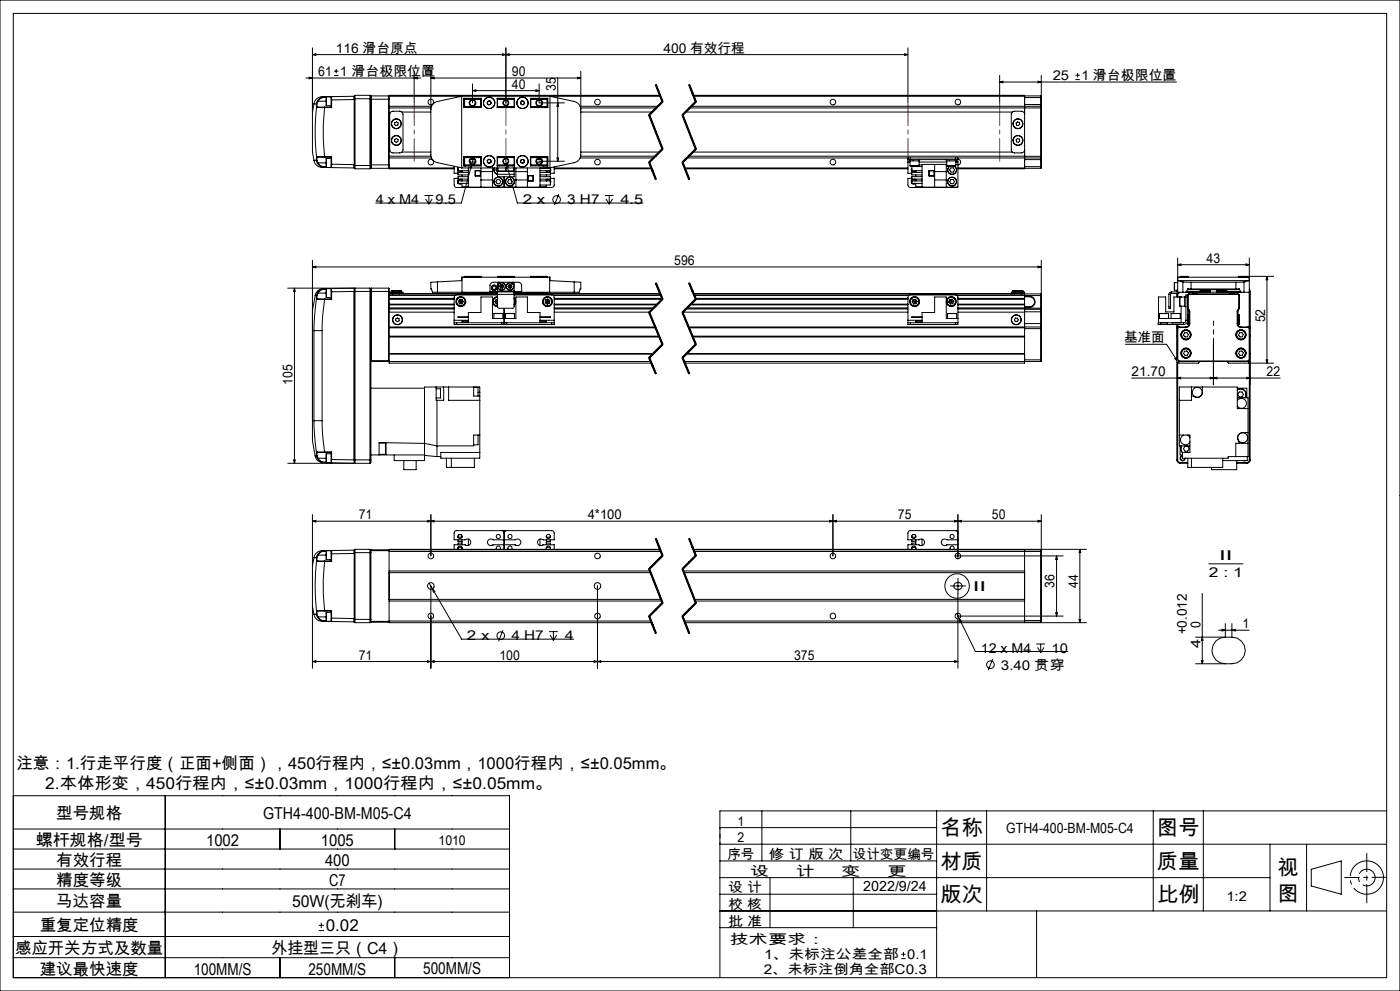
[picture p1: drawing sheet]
<svg xmlns="http://www.w3.org/2000/svg" width="420mm" height="297mm" viewBox="0 0 420 297" stroke-linecap="round" stroke-linejoin="round" font-family="sans-serif">
<g fill="none" stroke="#000" stroke-width=".3">
<path d="M0 0h420v297h-420zM4 4h412v289h-412zM93.7 16.4l1.1-.3v.5zM93.7 14.4v19.2M150.7 16.1l1.1 .3-1.1 .2zM151.8 16.4l1-.3v.5zM151.8 14.4v16.4M271.4 16.1l1 .3-1 .2zM272.4 14.4v16.4M272.4 16.4h-178.7M91.8 23.4h34.5M92.7 23.1l1 .3-1 .2z"/>
<path d="M93.7 33.6v12l.5 2.5M94.2 31.1h.1M94.2 31.1l.7 .1M94.2 31.1l-.5 2.5M94.9 31.2l.1 .8M95 32a67.5 67.5 0 0 0 0 15.1M95 32l.2 .2M95.1 31.1v.8M95.1 31.1l-.2 .1M95.1 31.9l.3 .2M95.1 31.9l-.1 .1M95.2 30.3l-.3 .9"/>
<path d="M95.2 30.3h.2M95.2 32.2h2.2M95.4 30.3l-.3 .8M95.4 30.3h2.5M95.4 32.1h2M95.4 32.1l-.2 .1M97.4 29h-.4a2.61 2.61 0 0 0-2.8 2.1M97.4 29a2.54 2.54 0 0 0-2.2 1.3M97.4 29v.1M97.4 29.1l-.9 .2-1.1 1M97.4 29.1h.5M97.4 32.2a64.1 64.1 0 0 0 0 14.8"/>
<path d="M97.4 32.1v.1M97.4 32.2h2.1M97.4 32.1h1.9M97.9 31.6h.1M97.9 29h.1M97.9 29v2.6M97.9 29l1.4 .1M97.9 31.7h1.4M99.3 29.1l.2-.1v.9M99.3 29.9h.2M99.3 32.1l.2 .1M99.3 29.1v3"/>
<path d="M99.5 29.9v2.3M100.2 22.6h1.3M100.2 21.3h1.3M100.9 20.7v1.3M106.3 28.9v.9M106.3 28.9v.7h5M106.3 29.8v19.6M106.3 29.8l-6.8 .1M106.3 28.9l-8.9 .1M106.5 28.6v22M106.5 28.6h4.5M106.5 28.6l-.2 .3"/>
<path d="M111 28.6v22M111 28.6l.3 .3M111.3 28.9v.8M111.3 29.7v19.7M111.3 29.7h5.4M111.4 28.7v21.7M111.4 28.7h5.2M111.4 28.7l-.1 .2M116.6 28.7v21.7M116.6 28.7l.1 .2M116.7 28.9v.8M116.7 28.9h.1"/>
<path d="M116.7 29.7v19.7M116.7 32.3h12.6M116.7 31.9h12.8M116.7 28.9h81.4M117 34l-.3 .6M117.2 33.6l.7-.3h2a.96 .96 0 0 1 1 1v10.5a.96 .96 0 0 1-1 1h-2a.96 .96 0 0 1-1-1v-10.7zM118.5 36.7l.5-.2 .5 .4-.2 .6-.5 .2-.4-.4zM120.5 33.6h8.8M124.2 23.4l1-.3v.5zM124.2 21.4v9.4M129.3 23.4l.9-.3v.5zM129.3 21.4v24.9l.1 1 .6 .8 .8 .5 7.7 1.7"/>
<path d="M129.3 23.4h44.9M129.3 32.9l.3-1.4 1.2-1 7.7-1.6v21.4M139.1 31.9h.1M139.1 29.5h5.3v2.7h-5.3zM139.2 29.7v2.5M139.2 29.7h5.1M139.4 29.6v2.5M139.4 32.1h5M139.4 29.6h5M139.4 29.6l-.2 .1M139.5 32.1v.1M141.7 27.2l1-.3v.5z"/>
<path d="M141.7 25.1v5.7M141.7 27.2h20M144.3 29.6v2.5M144.3 31.9h-5.1l.2 .2M146.2 30.9l.3 .5M146.4 30.4l-.2 .5M147 30.3l-.6 .1M147 30.3l.3 .5M147.1 31.3l-.6 .1M147.3 30.8l-.2 .5M149.2 29.5h5.1v2.7h-5.1zM149.2 32.1h5.1"/>
<path d="M149.2 29.6h5.1M149.3 29.6v2.5M149.3 29.7h4.9M149.3 31.9h4.9M154.2 29.6v2.5M156.2 30.8l.2 .5M156.4 31.3l.6 .1M156.5 30.3l.6 .1M156.5 30.3l-.3 .5M157.1 30.4l.2 .5M157.3 30.9l-.3 .5M159.1 29.5h5.3v2.7h-5.3z"/>
<path d="M159.1 29.6h5M159.2 29.6v2.5M159.2 31.9h5.1l-.2 .2h-5M159.2 29.7h5.1M160.8 26.9l.9 .3-.9 .2zM161.7 25.1v5.7h7.6M164.1 29.6v2.6M164.1 29.6l.2 .1M164.3 29.7v2.5M164.3 31.9h.1M167.3 30.8l.3 1.1h-.5zM167.3 23.3v25"/>
<path d="M173.2 23.1l1 .3-1 .2zM174 31.9h23.4M174.2 32.3h22.7M174.2 21.4v24.9l-.1 1-.6 .8-.8 .5-7.7 1.7M174.2 32.9l-.4-1.4-1.1-1-7.7-1.6v21.4M174.2 33.6h21.5M194.6 34.5l4 10.2M194.9 34.4l4 10.2M196.6 25.5l2 5M196.8 25.4l2 5.1-4 4 4 10.2-4 4 2 5M196.9 25.3l1 2.6M197.9 27.9l1 2.5z"/>
<path d="M198 28.6h-81.3v.3M198.6 30.4l-4 4M198.9 30.6l-4 4M204.6 34.5l4 10.2M204.9 34.4l4 10.2M205.6 33.6h98.1M206.6 25.5l2 5M206.8 25.4l2 5.1-4 4 4 10.2-4 4 2 5M206.9 25.3l2 5.1M207.4 31.9h104.8M208 28.6h99.4v.3M208.1 28.9h99.3"/>
<path d="M208.6 30.4l-4 4M208.9 30.6l-4 4M299.9 24.6l1-.3v.5zM299.9 22.6v8.2M299.9 24.6h53.1M305.2 36.5l.6 .2 .1 .5-.4 .4-.5-.1-.2-.6zM307.4 34.3a.96 .96 0 0 0-1-1h-2a.96 .96 0 0 0-1 1v10.5a.96 .96 0 0 0 1 1h2a.96 .96 0 0 0 1-1M307.4 31.3v15.5M307.4 31.3h5v.7M307.4 28.9v2.4M307.4 28.7h4.8M311.4 24.3l1 .3-1 .2z"/>
<path d="M312.2 31.9v15.4M312.2 28.7v3.2M312.2 28.7l.2 .5h-5M312.2 31.9l.2 .1M312.4 22.6v24.2M312.4 32v.3h-105.5M322.6 23.8h1.3M322.6 22.5h1.3M323.3 21.9v1.3M94.2 48.1a2.86 2.86 0 0 0 3.2 2.1M94.2 48.1h.1M94.9 48h.2"/>
<path d="M94.9 48l.3 .9M94.9 48l-.7 .1M95 47.1l.1 .2M95 47.1l-.1 .9M95.1 48l.3 .8M95.1 47.3v.7M95.2 48.9a2.56 2.56 0 0 0 2.2 1.3M95.2 47h2.2M95.2 47l-.2 .1M95.2 47l.2 .1M95.4 48.8l-.2 .1M95.4 48.8l.5 .7 1.5 .5"/>
<path d="M95.4 48.8h2.5M95.4 47.1h2M95.4 47.1l-.3 .2M97.4 50v.2M97.4 50.2l8.9 .1M97.4 50l.5 .1M97.4 47v.1M97.4 47h2.1M97.4 47.1h1.9M97.9 47.5v2.7M97.9 47.5h1.4M99.3 49.2h.2"/>
<path d="M99.3 47.1v2.9M99.3 50v.2h-1.4M99.5 49.2v1l-.2-.1M99.5 47l-.2 .1M99.5 47v2.2M99.5 49.2l6.8 .2M106.3 49.4v.9M106.3 50.3l.2 .3M106.5 50.6h4.5M111.3 49.6h-5v.7M111.3 49.4v.9M111.3 49.4h5.4"/>
<path d="M111.3 50.3l-.3 .3M111.3 50.3l.1 .1M111.4 50.4h5.2M116.7 44.6l.3 .6M116.7 50.3v.3h19.5M116.7 49.4v.9M116.7 50.3h.1M116.7 47.3h12.8M116.7 46.8h12.6M116.7 50.3h19.5M116.7 50.3l-.1 .1M118.5 41.7l.5-.2 .5 .4-.2 .5-.5 .2-.4-.3z"/>
<path d="M120.5 45.6h8.8M127.4 58.6h2.6M127.7 59.6l1 1.6M128.7 58.6v2.6M129.6 59.6l-.9 1.6M136.2 49.8v2.1h1.2M137.4 50.5l-.1 .7 .5 .5M137.4 53.4h-1.2l.1 2.3 .7 .5 13.9-.1M137.4 51.1a.61 .61 0 0 0 .6 .5 .61 .61 0 0 0 .6-.5v.6M137.4 50.1v1M137.4 54.2v.8h3.1M137.4 51.1h3.1"/>
<path d="M137.4 54.2h3.1M137.4 50.8v.3M137.4 54.3v.3M137.4 55l.6 .2 .5-.2M137.7 55h.6M137.8 53.7l-.5 .4 .1 .8M138.2 53.7l.4 .3M138.5 50.3h26.4M138.6 51.4l-.4 .3M138.6 53.7v.5a.63 .63 0 0 0-.6-.4 .63 .63 0 0 0-.6 .4M138.6 52.4v.5M138.6 55v.9h1.9"/>
<path d="M139.1 48.2h.1M139.1 49.7h.5M139.1 47.3h.1M139.1 47.8h.1M139.1 47h5.3v2.7h-5.3zM139.2 47v2.4M139.2 49.4h5.1M139.2 49.4l.2 .2M139.4 47.1v2.5M139.4 47.1h5M139.4 49.6h5M139.4 47.1l-.2 .1h5.1"/>
<path d="M139.5 47v.1M139.6 49.7h.1M139.6 49.6v.1M140.5 49.6v.1M140.5 50.3v5.8h21.5v-5.8M140.5 51.7h-3.1v.7h3.1M140.5 52.9h-3.1v.8h3.1M141 48.6h1.5M141.1 47.8h1.3M141.5 49.3v1l-.5-.1zM141.5 49.3l-3.1 11.6h-25.7M142 47.4l-.5 1.9"/>
<path d="M142.6 51.1h1.5v1.6h-1.5zM144.1 51.2v1.5M144.3 47.1v2.5M144.3 49.6v.1M144.3 50.3v5.8M144.3 51.4h3.4M144.3 53.9h3.4M146.2 48.2l.1 .5M146.3 48.7l.6 .2M146.6 47.8l.6 .2M146.6 47.8l-.4 .4M147.2 48l.1 .5"/>
<path d="M147.3 48.5l-.4 .4M147.7 50.3v5.8M148.2 50.9a1.37 1.37 0 0 0 1.1 1.4M148.2 50.9a1.3 1.3 0 0 0 1.1 1.3M148.3 50.3l-.1 .6M149.1 50.3l-.3 .6 .5 .7M149.2 47h5.1v2.7h-5.1zM149.2 53.8h.7l.3 .6-.3 .7h-.7l-.4-.7zM149.2 47.1h5.1M149.2 49.6h5.1M149.3 52.2v.8h4.9v-.8M149.3 47.1v2.6"/>
<path d="M149.3 50.3v1.9M149.3 49.4h4.9M149.3 52.2h4.9M149.3 47.2h4.9M149.4 51.3h.1M149.4 51.3h2.3M149.4 50.3v1M149.8 49.6v.1M151.2 53v3.1M151.5 47.5l.5 1.7M151.7 51.3h-2.3M151.7 50.3v1"/>
<path d="M151.8 51.3h2.4M151.8 50.3v1M152 49.2l.5 .9-.5 .1zM152 49.2l3.2 11.7h37.7M152.6 53.8h.8l.3 .6-.3 .7h-.8l-.3-.7zM153.7 49.6v.1M154.2 50.3v1.9M154.2 50.4v1M154.2 50.6v.7M154.2 47.1v2.6M154.8 50.3v5.8M154.8 51.4h3.4"/>
<path d="M154.8 53.9h3.4M156.2 48.6l.5 .3M156.2 48v.6M156.7 47.8l.5 .2M156.7 47.8l-.5 .2M157.2 48.6l-.5 .3M157.2 48v.6M158.2 50.3v5.8M158.4 52.6h1.5v1.7h-1.5zM158.4 52.7h1.5v1.5h-1.5zM159.1 47h5.3v2.7h-5.3zM159.1 47.1l5.2 .1h-5.1"/>
<path d="M159.1 49.6h5M159.2 47.1v2.5M159.2 49.4h5.1M161 48.6h1.5M161.1 47.8h1.3M161.7 48.3h7.6M162 49.6v.1M162 51.7h3.1v.7h-3.1M162 52.9h3.1v.8h-3.1M162 51.1h3.1M162 54.2h3.1M162 50.4h3.1"/>
<path d="M162.9 49.7h.1M162.9 49.7h1.5M162.9 49.6v.1M163.9 51.4l.4 .3M163.9 53.7v.5a.66 .66 0 0 1 .6-.4 .66 .66 0 0 1 .6 .4M163.9 50.3v.1M163.9 52.4v.5M163.9 55.5v.4h-1.9M164 50.3l-.1 .1M164.1 47v2.6M164.3 47v2.4M164.3 47.3h.1"/>
<path d="M164.3 47.8h.1M164.3 48.2h.1M164.3 49.4l-.2 .2M164.3 53.7l-.4 .3M164.3 50.3l-.1 .1M164.7 53.7l.5 .4-.1 .8M164.7 50.3l.1 .1M165 50.3l.1 .1M165 50.3h-.1M165.1 50.5l.1 .7-.5 .5M165.1 53.4h1.2l-.1 2.3-.7 .5-13.9-.1M165.1 54.3v.3"/>
<path d="M165.1 51.1a.64 .64 0 0 1-.6 .5 .64 .64 0 0 1-.6-.5v.6M165.1 50.8v.3M165.1 50.4v.7M165.1 54.2v1.3h-3.1M166.3 50.1v1.8h-1.2M166.3 50.6h29.2M166.3 50.3h29.1M167.1 47.3h.5l-.3 1zM167.6 58.2l-1.3 3.3M174 47.3h22.1M174.2 46.8h22.4M174.2 45.6h23.6"/>
<path d="M181.5 58.6h2.6M181.8 59.6l1 1.6M182.8 58.6v2.6M183.8 59.6l-1 1.6M194.6 48.7l2 5.1M194.9 48.6l2 5.1M198.6 44.5l-4 4M198.9 44.8l-4 4M204.6 48.7l2 5.1M204.9 48.6l2 5.1M205.4 50.3h67M205.5 50.6h66.9"/>
<path d="M206.1 47.3h67M206.6 46.8h100.8v.5M207.8 45.6h95.9M208.6 44.5l-4 4M208.9 44.8l-4 4M272.4 47.8h.7M272.4 47.8v.8M272.4 47.3v.5M272.4 48.6v3.3h1.1M272.4 48.6h.6M272.9 47.8v.4h3v-.4M273 49.7h1.9"/>
<path d="M273 48.2v1.5M273.1 47.3v.5M273.1 47.3h13.5M273.1 47.8h13.5M273.5 50.5l-.1 .7 .5 .5M273.5 53.4h-1.1v2.2l.2 .4 .5 .2 13.9-.1M273.5 51.1a.61 .61 0 0 0 .6 .5 .61 .61 0 0 0 .6-.5v.6M273.5 54.2v.8h3.1M273.5 51.1h3.1M273.5 54.2h3.1M273.5 50.8v.3M273.5 54.3v.3"/>
<path d="M273.6 55l.5 .2 .6-.2M273.8 55h.7M273.9 53.7l-.5 .4 .1 .8M274.3 53.7l.4 .3M274.7 51.4l-.4 .3M274.7 53.7v.5a.63 .63 0 0 0-.6-.4 .63 .63 0 0 0-.6 .4M274.7 49.7v.2M274.7 52.4v.5M274.7 55v.9h1.9M274.9 49.7h.8M275.7 49.7h.1M275.7 48.2v1.5"/>
<path d="M275.7 49.4h.9M275.7 48.6h8.3M276.6 49.9h-3.1v1.2M276.6 51.7h-3.1v.7h3.1M276.6 52.9h-3.1v.8h3.1M278.7 51.1h1.6v1.6h-1.6zM280.4 49.3v6.8M280.4 51.4h3.5M280.4 53.9h3.5M283.9 47.8v.4h3v-.4M283.9 49.3v6.8M284 49.7h1.9"/>
<path d="M284 48.2v1.5M285 49.7a1.35 1.35 0 0 0-.4 2.1 1.35 1.35 0 0 0 2.1 0 1.35 1.35 0 0 0-.5-2.1M285.1 49.7a1.31 1.31 0 0 0-.5 2 1.31 1.31 0 0 0 2.1 0 1.31 1.31 0 0 0-.6-2M285.3 50.3h.7l.3 .6-.3 .7h-.7l-.4-.7zM285.3 53.8h.7l.3 .6-.3 .7h-.7l-.4-.7zM285.9 49.7h.8M286.6 47.8h.8M286.6 47.3h25.6M286.6 47.3v.5M286.7 49.7h-.8M286.7 48.2v1.5M286.7 49.3h.7"/>
<path d="M286.7 48.6h.7M287.4 47.7a.85 .85 0 0 1 .8 .9 .85 .85 0 0 1-.8 .8M287.4 47.8v.8M287.4 47.3v.5M287.4 48.6v7.5h-10.8v-6.8h7.4M287.4 50.3h20M305.2 41.5l.6 .2 .1 .6-.4 .3-.5-.1-.2-.6zM307.4 50.3v.3h-20M307.4 46.8v.5M307.4 47.3v.5M307.4 47.8v2.5M307.4 49.9h5"/>
<path d="M307.4 47.8h5M307.4 46.8h5M307.4 50.4h4.8M312.2 47.3v3.1M312.4 46.8v.4M312.4 47.2v.6M312.4 49.9l-.2 .5M312.4 47.8v2.1M312.4 47.2l-.2 .1M93.7 78v48.1M311.4 79.8l1 .2-1 .3zM312.4 78v14.4"/>
<path d="M353.3 79.3l1-.2v.5zM353.3 77.3v11.7M353.3 79.3h21.5M373.8 79.1l1 .2-1 .3zM374.8 77.3v20.7M88.3 86.4l.3 .9h-.5zM88.3 86.4v52.4M93.7 80l1.1-.2v.5zM93.7 80h218.7M94.2 99.1h2.4M94.2 99.1v27M94.5 88.6l-.8 4.5v6h.5"/>
<path d="M94.5 88.6h.5M94.9 89.5l-.7 9.6M94.9 89.5l.3 .2M95 88.6l-.1 .9M95.1 89.4l-.2 .1M95.1 89.4l.3 .2M95.1 88.6v.8M95.1 88.6h-.1M95.2 89.7h2.2M95.2 87.8l-.2 .8M95.2 87.8h.2M95.4 89.6h2"/>
<path d="M95.4 89.6l-.2 .1M95.4 87.8l-.3 .8M95.4 87.8h2.5M96.6 99.1v27M97.4 89.7l-.6 5.3-.2 4.1M97.4 89.6v.1M97.4 89.6h1.9M97.4 89.7h2.1M97.4 86.5a2.63 2.63 0 0 0-2.9 2.1M97.4 86.5l8.9-.1v.9M97.4 86.5l-1.3 .4-.9 .9M97.4 86.5v.1"/>
<path d="M97.4 86.6l-.8 .2-1.2 1M97.4 86.6h.5M97.9 89.1h.1M97.9 86.5v2.6M97.9 86.5l1.4 .1M97.9 86.5v2.7M97.9 89.2h1.4M99.3 86.6l.2-.1v1M99.3 86.6v3M99.3 87.5h.2M99.3 89.6l.2 .1M99.5 87.5v2.2"/>
<path d="M106.3 86.6l.2-.2v52.4l-.2-.2M106.3 87.3l-6.8 .2M106.3 87.3v50.5M106.3 87.3h10.4M111 86.4v52.4M111 86.4h-24.7M111 86.4l.3 .2M111.4 86.4l-.1 51.4M111.4 86.4v21.7M111.4 86.4h5.2M116.6 86.4v21.7M116.6 86.4l.1 .9"/>
<path d="M116.7 98v.2M116.7 98.2v10.6h78.7M116.7 98.2h79.9M116.7 98h79.8M116.7 91.4h19.5M116.7 91.3h19.5M116.7 89.4h19.5M116.7 89.5h19.5M116.7 89.6h19.5M116.7 91.2h19.5M116.7 88.6h19.8M116.7 92.6h19.5"/>
<path d="M116.7 92.3h19.5M116.7 93.6h19.5M116.7 87.3v10.7M117.4 87.2h3M117.4 87.5l.1 .1M117.4 87.5h3M117.4 87.2v.3M117.8 88v.1M117.9 87.6v.4h-1.2l32.6 .1M117.9 87.6h-1v.4M117.9 87.6h2M118.7 95.6l.5-.3 .5 .2 .1 .6-.5 .3-.6-.3z"/>
<path d="M119.9 87.6v.4h.6M119.9 87.6h1v.4M120.4 87.5h.1M120.4 87.5l-.1 .1M120.4 87.2v.3M131.2 84.5l-1.9 .1v2h.2a.91 .91 0 0 0 .3 .9 .91 .91 0 0 0 1 .1h.4M131.2 84.5l7.3-.4v-1h26.5v1l7.3 .4M131.2 87.6h18.1M131.2 84.5v3.1M136.2 96.7v.6h.8M136.2 96.7h.8M136.2 96v.7"/>
<path d="M136.2 96h4.3M137 96.7h13.5M137 97.3h13.5M137 96.7v.6M137.5 90.4h1.5M137.5 90.4l.4 .6M137.9 89.7h.7M137.9 91h.7M137.9 89.7l-.4 .7M137.9 89.7l.4 .7M138.3 90.4l-.4 .6M138.3 90.4l.3 .6"/>
<path d="M138.6 83.1v4.5M138.6 89.7l.4 .7M138.6 89.7l-.3 .7M139 90.4l-.4 .6M139.2 83h5.1M139.2 83v.1M139.2 87.6v.4M139.2 87.7h10.1M139.4 82.8h4.9v.3M139.4 82.8v.3M139.4 87.6v.4M139.4 82.8l-.2 .2"/>
<path d="M140.5 96.7v-3h3.8v-4.7h3.4v6.5h7.1v-6.5h3.4v4.7h3.8v3M140.5 96.1h-1.9v.3h1.9M140.5 95h-3.1l3.1 .1M147 87.6v-2a.96 .96 0 0 1 1-1h7.5a.96 .96 0 0 1 1 1v2M147 87.5h9.5M148.2 93.9h.1M148.2 94v1.5M148.2 93.9h2.6M148.5 90.4l.4 .6M148.5 90.4h.8M148.9 89.7h.4M148.9 89.7l-.4 .7"/>
<path d="M148.9 91h.4M148.9 89.7l.4 .7M149.3 87.2v1M149.3 88.9a1.5 1.5 0 0 0-1.5 1.5 1.5 1.5 0 0 0 1.5 1.5M149.3 89a1.36 1.36 0 0 0-1.4 1.4 1.36 1.36 0 0 0 1.4 1.4M149.3 88.4h-12.6l-.5 .7v6.9M149.3 89.1a1.29 1.29 0 0 0-1.4 1.3 1.29 1.29 0 0 0 1.4 1.3M149.3 83.1v-.3h4.9v.3M149.3 87.2h4.9M149.3 88.2h4.9M149.3 88.2v3.7M149.3 90.4l-.4 .6"/>
<path d="M149.3 83h4.9M149.8 84.6l-.5 .4v2.2M149.9 85.8l.2 .5M149.9 85.8h.6M150.1 86.3l.6 .1M150.3 85.3l-.4 .5M150.3 85.3l.6 .1M150.3 85.3l.2 .5M150.5 97.3h.7M150.5 96.7h1.5M150.5 85.8l.2 .6M150.5 85.8l.6 .1"/>
<path d="M150.5 85.8l-.4 .5M150.5 96.7v.6M150.8 94h.1M150.8 94v1.5M150.9 85.4l.2 .5M150.9 85.4l-.4 .4M151.1 85.9l-.4 .5M151.2 97.3h.8M151.2 92.4v4.9M151.7 94h2.6M151.7 94v1.5M152 96.7h13.5"/>
<path d="M152 97.3h13.5M152 96.7v.6M152.4 85.8l.2 .5M152.4 85.8h.6M152.6 86.3l.6 .1M152.8 85.3l-.4 .5M152.8 85.3l.6 .1M152.8 85.3l.2 .5M153 85.8l.2 .6M153 85.8l.6 .1M153 85.8l-.4 .5M153.4 85.4l.2 .5"/>
<path d="M153.4 85.4l-.4 .4M153.6 85.9l-.4 .5M153.7 84.6l.5 .4v2.2M154.2 87.2v1M154.2 88.2v3.8l-.2 .4h-4.4l-.3-.5M154.2 89.3a1.49 1.49 0 0 1 0 2.2M154.2 89.5a1.3 1.3 0 0 1 0 1.8M154.2 88.4l11.7 .1 .4 .6v6.9M154.2 89.6a1.21 1.21 0 0 1 0 1.6M154.2 88l43.9 .1M154.2 87.6h18.1M154.2 87.7h10.1"/>
<path d="M154.3 94v1.5M159.2 83h5.1M162 96.1h1.9v.3h-1.9M162 95h3.1l-3.1 .1M162 96h4.3M163.6 90.7l.6 .5M163.6 90v.7M163.6 90l.7 .4M164.1 82.8h-4.9v.3M164.1 82.8v.3M164.1 87.6v.4M164.1 82.8l.2 .2"/>
<path d="M164.3 90.4l.6 .4M164.3 90.4l-.7 .3M164.3 90.4l-.1 .8M164.3 83v.1M164.3 87.6v.4M164.3 89.6l-.7 .4M164.3 89.6l.6 .5M164.3 89.6v.8M164.9 90.8l-.7 .4M164.9 83.1v4.5M164.9 90.1v.7M164.9 90.1l-.6 .3"/>
<path d="M165.5 96.7h.8M165.5 96.7v.6M166 88.6h32.3M166.3 96.7v.6h-.8M166.3 96v.7M166.3 91.4h30.7M166.3 91.3h30.8M166.3 89.4h32.3M166.3 89.5h32.4M166.3 89.6h32.4M166.3 91.2h30.9M166.3 92.6h29.5"/>
<path d="M166.3 92.3h29.8M166.3 93.6h28.5M172.3 84.5l1.9 .1v2h-.2a.91 .91 0 0 1-.3 .9 .91 .91 0 0 1-1 .1h-.4M172.3 84.5v3.1M194.6 93.7l4 9.6M194.9 93.6l4 9.5M196.6 84.9l2 4.8M196.8 84.8l2 4.8M196.9 84.8l1 2.4M197.9 87.2l1 2.4zM198.6 89.5l-4 4M198.8 89.6l-4 4 4 9.6-4 4 2 4.8"/>
<path d="M198.9 89.8l-4 4M204.6 93.7l4 9.6M204.8 93.6h67.6M204.9 93.6l4 9.5M205.8 92.6h66.6M206.1 92.3h66.3M206.6 98h105.6M206.6 84.9l2 4.8M206.7 98.2h100.7M206.8 84.8l2 4.8M206.9 84.8l2 4.8M207 91.4h65.4"/>
<path d="M207.1 91.3h65.3M207.3 91.2h65.1M208.1 88l104.1 .1M208.3 88.6h64.3M208.6 89.5l-4 4M208.6 89.4h63.8M208.7 89.5h63.7M208.7 89.6h63.7M208.8 89.6l-4 4 4 9.6-4 4 2 4.8M208.9 89.8l-4 4M272.4 96v-7l.3-.5 14.1-.1 .6 .6v8.3h-.8M272.4 96.7v.6h.7"/>
<path d="M272.4 96.7h.7M272.4 96v.7M272.4 96h4.2M273.1 96.7h13.5M273.1 96.7v.6M273.1 97.3h13.5M273.6 90.5l.5 .6M273.9 89.8l-.3 .7M273.9 89.8l.5 .6M274.4 90.4l-.3 .7M274.4 90.4l.4 .6M274.4 90.4l-.8 .1"/>
<path d="M274.7 89.7l.4 .6M274.7 89.7l-.8 .1M274.7 89.7l-.3 .7M274.8 91l-.7 .1M275.1 90.3l-.3 .7M275.1 90.3l-.7 .1M276.6 96.1h-1.9v.3h1.9M276.6 95h-3.1l3.1 .1M284.3 94h2.7M284.3 94v1.5M284.6 90.5l.5 .6M284.9 89.8l-.3 .7"/>
<path d="M284.9 89.8l.5 .6M285.4 90.4l.4 .6M285.4 90.4l-.3 .7M285.4 90.4l-.8 .1M285.7 89.7l.4 .6M285.7 89.7l-.8 .1M285.7 89.7l-.3 .7M285.8 91l-.7 .1M286.1 90.3l-.3 .7M286.1 90.3l-.7 .1M286.6 96.7h.8M286.6 96.7v.6"/>
<path d="M286.9 93.9l-2.6 .1M287 94h.1M287 94v1.5M287.4 91.4h20M287.4 91.3h20M287.4 89.4h20M287.4 89.5h20M287.4 89.6h20M287.4 91.2h20M287.4 95.5h-3.5v-6.5h-3.5v4.7h-3.8v3M287.4 92.6h20M287.4 92.3h20"/>
<path d="M287.4 93.6h20M303.9 87.5l.1 .1M303.9 87.2h3M303.9 87.5h3M303.9 87.2v.3M303.9 87.2h.1M304.4 87.6h-1v.4M304.4 87.6v.4h-.7M304.4 87.6h2M304.6 95.3l.6 .1 .3 .5-.4 .5-.5-.1-.3-.5zM306.4 87.6h1v.5M306.4 87.6v.4h1"/>
<path d="M306.9 87.5l-.1 .1M306.9 87.2v.3M307.4 93.6v4.6M307.4 88.1v4.3M307.4 92.7v.9M307.4 92.4v.3M307.4 98.2v10.6h-102M307.4 98.5h5M307.4 97h5M307.4 92.4h5M307.4 91.9h1.5M307.4 92.1h1.5"/>
<path d="M307.4 88.8h1.5M307.4 88.9h1.5M307.4 92.7h4.8M307.4 93.4h5M308.9 88.8a1.66 1.66 0 0 1 1.6 1.6 1.66 1.66 0 0 1-1.6 1.7M308.9 88.9a1.5 1.5 0 0 1 1.5 1.5 1.5 1.5 0 0 1-1.5 1.5M308.9 88.8v.1M308.9 91.9v.2M312.2 98v10.3M312.2 92.7v5.3M312.2 88.1v4.6M312.2 88.1l.2 .5h-25.3"/>
<path d="M312.2 98l.2 .1M312.4 98.1v.4M312.4 97v1.1M312.4 92.4v.2M312.4 92.6v.8M312.4 93.4v3.6M312.4 98.5v9.3M312.4 92.6l-.2 .1M347.6 96.7l-.1 .6h.7M347.6 96.7h7.4M347.6 95.5h6.7M347.8 94h2.8"/>
<path d="M347.8 94v1.5M348.2 97.3h2M348.2 96.7v.6M350.2 97.3h1.5M350.2 96.7v.6M350.6 94v1.5M350.7 91.9v.5h.5v-.5M350.7 88.2h.5M350.7 91.9h.5M350.7 88.2v3.7M351.2 88.2v3.7M351.3 94h2.7"/>
<path d="M351.3 94v1.5M351.4 87.5l-.5 .2-.2 .5M351.4 88l-.2 .2M351.4 87.5h1.9M351.4 87.5v.5M351.7 97.3h3.3M351.7 96.7v.6M352.4 84.7v2.3M352.4 87h.9M352.4 84.7h.9M353.1 87.3h.2M353.1 87.3v.2"/>
<path d="M353.1 88v1M353.1 97.3v40.5M353.1 87v.3M353.2 88v1M353.2 97.3v.7M353.2 98.5v9.3M353.2 98.5h.1M353.3 87l-.1 .5M353.3 98l-.2 .2M353.3 83.1h.1M353.3 98h2.5M353.3 83.1h21.5"/>
<path d="M353.3 87.6h1.6M353.3 97.3v.7M353.3 98.5v9.3M353.7 98.1l-.4 .4M353.7 98.1h-.3l-.2 .4M353.7 98.1h2.1M353.9 89v2.8zM353.9 87.6l-.5 .4h-2M353.9 91.8h1.5M354 83h2.6M354 83v.1M354 94v1.5"/>
<path d="M354.2 82.8h2.2M354.2 82.8v.3M354.2 82.8l-.2 .2M354.3 89h.1M354.3 91.8v4.9M354.9 84.5l2.4 .1M354.9 87.6h.9M354.9 84.5l-1.6-.4h21.5l-1.6 .4M354.9 84.5v3.1M355 96.7v.6M355.4 99.8l.7-.1 .4 .6-.3 .6-.7 .1-.4-.6zM355.4 89h-3.2v4.5h-2.5v-4.5h-2.1v7.7"/>
<path d="M355.8 88.9h-.4v3h.4M355.8 96l-.2 .5-.6 .2M355.8 96h.5M355.8 89.1h.5M355.8 87.6h2M355.8 89.1v6.9M355.8 98v.1M355.9 87.5h4.1M356.3 88.6v-.2h-.5v.7M356.3 96a1.33 1.33 0 0 1-1.3 1.3M356.3 88.6h.1M356.3 88.6v7.4"/>
<path d="M356.4 82.8v.3M356.4 86.6v.2M356.4 86.8h15.3M356.4 82.8l.2 .2M356.4 94.3v3M356.4 94.3h.3M356.4 97.3h.3M356.4 92.4l.2 .2M356.4 92.7l.4 .7M356.4 92.4v.3M356.4 88.6v3.8M356.5 92.8l.2 .5v4"/>
<path d="M356.5 86.6l-.1 .2M356.6 92.6l.3 .8M356.6 83v.1M356.6 92.6l-.2 .1M356.7 94.3v.1M356.7 94.3v3M356.8 88.1l-.5 .5M356.8 88.2l-.4 .4M356.8 97a1.02 1.02 0 0 1-1 1M356.8 88.1h14.5M356.8 97h.1M356.8 93.4h.1"/>
<path d="M356.8 88.2h14.5M356.8 88.1v.1M356.8 93.4v3.6M356.9 97a1.09 1.09 0 0 1-1.1 1.1M356.9 93.4v3.6M357.3 86.6h-.3a1.02 1.02 0 0 0-1.2 1M357.3 84.6h13.5M357.3 86.6h13.5M357.3 84.6v2M357.8 87.6h1v.4h-1zM358 88v.1M358.8 87.6h10.5"/>
<path d="M359.1 88v.1M360 87.5l.1 .1M360 87.2h3M360 87.5h3M360 87.2v.3M363 87.5v.1M363 87.2v.3M365.1 87.5v.1M365.1 87.2h3M365.1 87.5h3M365.1 87.2v.3M368.1 87.5l-.1 .1"/>
<path d="M368.1 87.5h4.1M368.1 87.2v.3M369 88v.1M369.3 87.6h1v.4h-1zM370 88v.1M370.3 87.6h2M370.8 86.6h.2a1.01 1.01 0 0 1 1.3 1M370.8 84.6v2M371.2 97a1.09 1.09 0 0 0 1.1 1.1M371.2 97h.1a.97 .97 0 0 0 1 1M371.2 93.4h.1M371.2 93.4v3.6"/>
<path d="M371.3 88.1l.4 .1 .1 .4M371.3 93.4l.1 3.9M371.3 88.2l.4 .4M371.3 88.1l.5 .5M371.3 88.1v.1M371.4 94.3l-.1 .1M371.4 94.3v3M371.4 94.3h.3M371.4 97.3h.3M371.5 92.6l-.3 .8M371.5 92.6l.1 .1M371.5 83h2.6"/>
<path d="M371.5 83v.1M371.6 92.8l-.3 .8M371.6 86.6l.1 .2M371.6 92.7l-.3 .7M371.7 94.3v3M371.7 92.4l-.2 .2M371.7 92.4h.1M371.7 88.6h.1M371.7 88.6v3.8M371.7 82.8h10.4M371.7 82.8v.3M371.7 86.6v.2"/>
<path d="M371.7 82.8l-.2 .2M371.8 92.4l-.2 .3M371.8 88.6v3.8M371.9 99.8l.7-.1 .4 .6-.3 .6-.7 .1-.4-.6zM372.3 87.6h.9M372.3 98h2.5M372.3 98.1h2.1M372.3 98v.1M373.2 84.5l-2.4 .1M373.2 87.6h1.6M373.2 84.5v3.1M374.1 83v.1"/>
<path d="M374.1 83l-.2-.2v.3M374.4 98.1l.4 .4M374.4 98.1h.3l.2 .4M374.8 98.5v9.3M374.8 98.5h.1M374.8 98l.2 .2M374.8 86.7l.2 .6M374.8 86.9l.1 11.1M374.8 87.3h.2M374.9 98.5v9.3M375 87.3v50.5M380.1 82.8l.2 1.1h-.5z"/>
<path d="M380.1 82.8v26M111.3 108.3h83.9M111.3 116.3h16.1M111.4 108.1h5.2M111.4 108.1l-.1 .1M116.6 108.1l.1 .1M116.7 100.7h81M116.7 101h81.1M116.7 106h79.3M116.7 106.1h79.2M130.8 116.5h1.4v2.8h-1.4M130.8 116v4h2.3v-4"/>
<path d="M131.1 120v16.8M134.6 116v4h9.3M142.1 116v2.7h1.8M143.4 116.1v2.6M143.4 117.6h.5M143.9 117.6v1.1M143.9 117.6v-1.6h-16.5v22h-9.1v-1.7M143.9 118.7v18.6h-11.6v-1.7h11.6M194.6 107.3l2 4.8M194.9 107.1l2 4.8M198.6 103.1l-4 4M198.9 103.3l-4 4"/>
<path d="M204.6 107.3l2 4.8M204.9 107.1l2 4.8M205.2 108.3h107M205.9 106.1h101.5M206 106h101.4M207.7 100.7h99.7M207.8 101h99.6M208.6 103.1l-4 4M208.9 103.3l-4 4M307.4 107.8h5M312.4 107.8l-.2 .5M337.6 103.2h12.4l3.2 5"/>
<path d="M352.4 107.5l.4-.3 .4 1zM353.1 100.7l.1 .2M353.2 107.8l.5 .5M353.2 107.8h.1M353.2 113.3l1-.2v.5zM353.3 108.4v29.4M353.3 107.8l.4 .4M353.7 108.3h20.7M353.7 108.2h20.7M353.7 108.2v.1M355.4 105.3l.7-.1 .4 .6-.3 .6-.7 .1-.4-.6zM357.4 116v4h-3.6"/>
<path d="M360 108.3l-.4 .5h-5.9l-.5-.5v7M360.7 116v1.6a1.55 1.55 0 0 1-.9 1.4 1.55 1.55 0 0 1-1.7-.3h-.7M363 113.1l1 .2-1 .3zM364 113.3l1.1-.2v.5zM364 102.7v12.6M368.1 108.3l.4 .5h13.6M371.2 116.8a1.65 1.65 0 0 1 1.8-.1 1.65 1.65 0 0 1 .8 1.5 1.71 1.71 0 0 0-2.6-1.4zM371.2 119.2h3.2v17.6h-6v.5h-13.6v-1.7h2.2v-5.2h-3.2M371.2 116.3h2.9v2.9M371.8 117.5h.8l.4 .7-.4 .8h-.8l-.5-.8zM371.9 105.3l.7-.1 .4 .6-.3 .6-.7 .1-.4-.6zM373.8 118.2l-.3 1"/>
<path d="M373.9 118.2l-.3 1M374.1 113.1l.9 .2-.9 .3zM374.4 108.2v.1M374.8 107.8l-.4 .4M374.8 107.8h.1M374.8 108.6v29.2M374.9 107.8l-.5 .5M374.9 105.8l.1 .2M375 100.7l-.1 .2M375 108.3l-.5 .5M379.8 107.8h.5l-.2 1zM384.1 113.3h-44.6"/>
<path d="M88.1 137.8h.5l-.3 1zM93.7 126.1v6l.8 4.5M93.7 126.1h.5M94.2 126.1l.2 4.2 .5 5.4M94.2 126.1h2.4M94.5 136.6a2.59 2.59 0 0 0 2.9 2.1M94.9 135.7l.2 .1M94.9 135.7l.1 .9M95 136.6h.1M95 136.6l.2 .8M95 136.6h-.5M95.1 135.8v.8"/>
<path d="M95.1 136.6l.3 .7M95.2 135.5l-.3 .2M95.2 135.5l.2 .1M95.2 137.4a2.37 2.37 0 0 0 2.2 1.3M95.4 135.6h2M95.4 135.6l-.3 .2M95.4 137.3l-.2 .1M95.4 137.3l.5 .7 1.5 .5M95.4 137.3h2.5M96.6 126.1l.2 4.1 .6 5.2M97.4 135.4l-2.2 .1M97.4 135.4v.2"/>
<path d="M97.4 135.4h2.1M97.4 135.6h1.9M97.4 138.5v.2M97.4 138.7h2.1M97.4 138.5h.5M97.9 138.6h.1M97.9 136v2.6M97.9 136v2.7M97.9 136h1.4M99.3 135.6v3.1h-1.4M99.3 137.7h.2M99.3 138.6l.2 .1"/>
<path d="M99.5 137.7v1M99.5 135.4l-.2 .2M99.5 135.4v2.3M99.5 137.7l6.8 .1M106.3 137.8v1l-6.8-.1M106.3 137.8h5M111 138.8h-24.7M111.3 137.8v.8l-.3 .2M111.3 136.3h16.1M113.7 136.2h2M113.7 132.8h2M115.7 132.8v3.4"/>
<path d="M121.1 138v2.8h3.7v-2.8M127.4 136.5l3.7 .3M131.1 136.8h1.2M133.9 137.3v2.8h8.4v-2.8M135.4 137.3v2.8M143.4 130.4v2.9h-1.3M143.9 130.4h-1.8v3.2h-11l-3.7-.7-13.7-.3v3.7M353.1 137.8a1.02 1.02 0 0 0 .9 1M353.1 137.8h.2M353.3 137.8l.1 .5 .6 .3M354 138.8h2.3M354 133.6v2.7h.8"/>
<path d="M354 138.6v.2M354 138.6h2.3M354.4 133.6v.1a1.68 1.68 0 0 0 .4 2 1.77 1.77 0 0 1-.3-2.1M354.8 136.6a.77 .77 0 0 0-.8 .8 .77 .77 0 0 0 .8 .7 .77 .77 0 0 0 .8-.8M354.8 136.7a.62 .62 0 0 0-.6 .7 .62 .62 0 0 0 .6 .6 .62 .62 0 0 0 .6-.7M355.1 130.4a1.49 1.49 0 0 0-.6 2.4 1.49 1.49 0 0 0 2.5-.4M355.5 133.7h.8l.5 .8-.5 .7h-.8l-.5-.7zM356.2 130.4l.8 .8M356.3 137.3v2.8h10.5v-2.8M357.4 137.3v2.8M371 138.8h3.1M371 138v2.8h-7.5v-.7"/>
<path d="M371 138.6h3.1M371.2 120a1.5 1.5 0 0 1 2.2-.3 1.5 1.5 0 0 1 0 2.3 1.5 1.5 0 0 1-2.2-.3M373 138h.6M374.1 138.6v.2M374.2 136.8v1.2h-7.4M374.4 129.6h-1.6a1.56 1.56 0 0 0-1.4 1 1.56 1.56 0 0 0 .3 1.7v.6M374.4 122.4h-3.2v-6.4h-17.4v17.6h3.2M374.4 132.9h-3.7v3.9M374.8 137.8l-.2 .6-.5 .2M374.8 137.8h.2M375 137.8a1.02 1.02 0 0 1-.9 1M93.7 156.2l1.1-.2v.5z"/>
<path d="M93.7 154.2v15.4M128.2 156l1.1 .2-1.1 .3zM129.3 156.2l.9-.2v.5zM129.3 154.2v12.4M150.9 159.1h.7M151.2 159.1v5.5M248.9 156l1 .2-1 .3zM249.9 156.2l1-.2v.5zM249.9 154.2v12.4M286.4 156l1 .2-1 .3zM287 159.1h.4M287.4 156.2l1-.2v.5z"/>
<path d="M287.4 154.2v13.3M287.4 159.8l-.1-.5-.5-.3h-13.8l-.4 .2-.2 .4v2.2h3.2a1.03 1.03 0 0 1 1.5 0 1.03 1.03 0 0 1 0 1.4 1.03 1.03 0 0 1-1.5 .1h-3.2v1.3M311.4 156l1 .2-1 .3zM312.4 154.2v31.8M312.4 156.2h-218.7M93.7 169.6v12M94.2 167.1h.1M94.2 167.1l.7 .1M94.2 167.1l-.5 2.5M94.9 167.2l.1 .9M95 168.1a67.8 67.8 0 0 0 0 15.1M95 168.1l.3 .2"/>
<path d="M95.1 167.2v.8M95.1 167.2h-.2M95.1 168l-.1 .1M95.1 168l.3 .1M95.2 166.3l-.3 .9M95.2 166.3l.2 .1M95.3 168.3h2.1M95.4 166.4l-.3 .8M95.4 166.4h2.5M95.4 168.1h2M95.4 168.1l-.1 .2M97.4 165h-.4a2.61 2.61 0 0 0-2.8 2.1"/>
<path d="M97.4 165a2.54 2.54 0 0 0-2.2 1.3M97.4 165v.2M97.4 165.2l-.9 .1-1.1 1.1M97.4 165.2h.5M97.4 168.3a64.1 64.1 0 0 0 0 14.7M97.4 168.1v.2M97.4 168.3h2.1M97.4 168.1h1.9M97.9 167.7h.1M97.9 166.4v1.3M97.9 165v1.4M97.9 165l1.4 .2"/>
<path d="M97.9 167.7h1.4M99.3 165.1l.2-.1v1M99.3 166h.2M99.3 168.1l.2 .2M99.3 165.2v2.9M99.5 166v2.3M106.3 164.9v1M106.3 164.9v.7h5M106.3 165.9v19.5M106.3 165.9l-6.8 .1M106.3 164.9l-8.9 .1M106.5 164.6v22"/>
<path d="M106.5 164.6h4.5M106.5 164.6l-.2 .3M111 164.6v22M111 164.6l.3 .3v.7M111.3 165.6v20M111.3 164.9h5.4M111.3 165h5.4M116.7 179.6h81.6M116.7 171.1h78.3M116.7 171.6h78.5M116.7 165.3h81.5M116.7 164.8h81.3"/>
<path d="M128.8 174.8l1 1.7M129.3 175.6v24.7M129.8 176.5l.7 .7-.5 .3zM129.8 176.5l8.7 15.1h33.6M136.2 164.6v-1.3h3.3a1.03 1.03 0 0 0 1.4-.1 1.03 1.03 0 0 0 0-1.4 1.03 1.03 0 0 0-1.4 0h-3.3v-2l.3-.6 .3-.2h13.8l.5 .3 .1 .5 .2-.5 .5-.3h13.7l.5 .3 .2 2.5h-3.3a1.03 1.03 0 0 0-1.5 0 1.03 1.03 0 0 0 0 1.4 1.03 1.03 0 0 0 1.5 .1h3.3v1.3M137.4 160.6v.3M137.4 161.8v.5h1.2M137.4 164.1v.4M137.4 164h1.2M137.4 161h1.2M137.5 164.6a.63 .63 0 0 1 .5-1 .63 .63 0 0 1 .5 1M137.7 160.2h.6"/>
<path d="M138.6 160.6v.3M138.6 161.8v1.5M138.6 164.1v.4M138.6 162.8h-1.2v.5M140.5 161.6v1.9M146.7 161.7l7.8 .1a1.03 1.03 0 0 1 1.5 0 1.03 1.03 0 0 1 0 1.4 1.03 1.03 0 0 1-1.5 .1h-6.6a1.01 1.01 0 0 1-1.4-.2 1.01 1.01 0 0 1 .2-1.4zM149 164.6a.63 .63 0 0 1 .5-1 .63 .63 0 0 1 .5 1M152.5 164.6a.64 .64 0 0 1 .5-.9 .64 .64 0 0 1 .5 .9M162 161.6v1.9M163.9 160.6v.3M163.9 161.8v1.5M163.9 164.1v.4"/>
<path d="M163.9 162.8h1.2v.5M163.9 164h1.2M163.9 161h1.2M164 164.6a.64 .64 0 0 1 .5-.9 .64 .64 0 0 1 .5 .9M165.1 160.6v.3M165.1 161.8v.5h-1.2M165.1 164.1v.4M179.2 175.6v24.7M194.6 170.6l4 10.2M194.9 170.5l4 10.1M196.6 161.5l2 5.1M196.8 161.4l2 5.1-4 4 4 10.2-4 4 2 5.1"/>
<path d="M196.9 161.4l2 5.1M198 164.6h-81.3v22h78.8M198.6 166.4l-4 4M198.9 166.6l-4 4M204.6 170.6l4 10.2M204.9 170.5l4 10.1M205 171.1h102.4M205.2 171.6h102.2M206.6 161.5l2 5.1M206.8 161.4l2 5.1-4 4 4 10.2-4 4 2 5.1M206.9 161.4l2 5.1M208 164.6h118"/>
<path d="M208 164.8h104.2M208.3 179.6h99.1M208.6 166.4l-4 4M208.9 166.6l-4 4M273.5 160.6v.3M273.5 161.8v.5h1.2M273.5 164.1v.4M273.5 164h1.2M273.5 161h1.2M273.6 164.6a.63 .63 0 0 1 .5-1 .63 .63 0 0 1 .5 1M273.8 160.2h.7M274.7 160.6v.3"/>
<path d="M274.7 161.8v1.5M274.7 164.1v.4M274.7 162.8h-1.2v.5M276.6 161.6v1.9M285.1 164.6a.63 .63 0 0 1 .5-1 .63 .63 0 0 1 .5 1M286.1 175.6h2.5M286.4 174.9a1.19 1.19 0 0 1 1.6-.2 1.19 1.19 0 0 1 .3 1.6 1.19 1.19 0 0 1-1.6 .2 1.19 1.19 0 0 1-.3-1.6zM287.4 174.4v2.5M287.4 161.8h-3.3a1.03 1.03 0 0 0-1.4 0 1.03 1.03 0 0 0 0 1.4 1.03 1.03 0 0 0 1.4 .1h3.3M287.4 177.9v22.4M307.4 164.6v22M312.2 164.8v21.7"/>
<path d="M312.2 164.8l.2 .5h-104.2M317 166.6v18M317 166.6l.2 1h-.5zM318.9 166.6h-32.4M324 164.6l.2 1h-.5zM324 164.6v22M360.7 177.9v21M362.7 169h10.2M93.7 198.3l1.1-.3v.5zM93.7 181.6v18.7M93.7 198.3h193.7M93.7 181.6l.5 2.5"/>
<path d="M94.2 184.1a2.86 2.86 0 0 0 3.2 2.1M94.2 184.1h.1M94.9 184h.2M94.9 184l.3 1M94.9 184l-.7 .1M95 183.2l.1 .1M95 183.2l-.1 .8M95.1 184l.3 .9M95.1 183.3v.7M95.2 185a2.56 2.56 0 0 0 2.2 1.2M95.3 183h2.1M95.3 183l-.3 .2"/>
<path d="M95.3 183l.1 .1M95.4 184.9l-.2 .1M95.4 184.9l.5 .6 1.5 .6M95.4 184.9h2.5M95.4 183.1h2M95.4 183.1l-.3 .2M97.4 186.1v.1M97.4 186.2l8.9 .2M97.4 186.1h.5M97.4 183v.1M97.4 183h2.1M97.4 183.1h1.9"/>
<path d="M97.9 184.9v1.3M97.9 183.5v1.4M97.9 183.5h1.4M99.3 185.2h.2M99.3 183.1v3.1h-1.4M99.5 185.2v1.1l-.2-.2M99.5 183l-.2 .1M99.5 183v2.2M99.5 185.2l6.8 .2M106.3 185.4v1M106.3 186.4l.2 .2M106.5 186.6h4.5"/>
<path d="M111.3 185.6v.8l-.3 .2M111.3 185.6h-5v.8M111.3 186.3h5.4M111.3 186.2h5.4M116.7 186.1h78.6M116.7 180.1h81.8M128.2 198l1.1 .3-1.1 .2zM129.3 198.3l.9-.3v.5zM150.9 188.9l-1.3 3.3M164.7 189.3h2.6M165 190.3l1 1.6M166 189.3v2.6"/>
<path d="M167 190.3l-1 1.6M178.3 198l.9 .3-.9 .2zM179.2 198.3l1-.3v.5zM194.6 184.8l2 5M194.9 184.6l2 5.1M198.6 180.6l-4 4M198.9 180.8l-4 4M204.6 184.8l2 5M204.9 184.6l2 5.1M205.3 186.1h102.1M205.5 186.6h120.5M208.5 180.1h98.9"/>
<path d="M208.6 180.6l-4 4M208.9 180.8l-4 4M286.4 198l1 .3-1 .2zM287 183.9l.8 1.5M287.4 184.6h31.5M287.8 185.4l.6 .8-.4 .2zM287.8 185.4l4.8 9.9h27.8M297.8 197.6l-1.3 3.2M307.4 186h5M307.4 186.5h4.8M310.9 193h2.6M311.3 194l.9 1.6"/>
<path d="M312.2 193v2.6M312.4 186l-.2 .5M313.2 194l-1 1.6M316.7 183.6h.5l-.2 1zM323.7 185.6h.5l-.2 1zM358.7 191h10.9M360.4 197.9h.5l-.2 1zM360.7 191l.2 .9h-.5zM365.6 188.9h9.2M366.6 188.6l1 .3-1 .2zM367.6 186.9v4.1a4 4 0 0 0-4 3.9 4 4 0 0 0 4 4M369.6 188.9l1-.3v.5z"/>
<path d="M369.6 191a4 4 0 0 1 4 3.9 4 4 0 0 1-4 4h-10.9M369.6 186.9v4.1M4 238.5h148.9v54.5M49.6 238.5v54.5M4 248.5h148.9M4 254.5h148.9M84 248.5v6M118.4 248.5v6M216 253h200M216 248h65M216 258h65M228.6 243v15"/>
<path d="M255.2 243v15M281 243v50M296 243v30M346 243v30M361 243v30M381 253v20M392 253v20M416 243h-200v50M4 260.5h148.9M4 266.4h148.9M4 273.4h148.9M95.6 278.9h1.6"/>
<path d="M95.6 277.3h1.6M96.4 276.5v1.6M216 278h65M216 273h200M216 263h165M216 268h65M231 263v15M256 263v15M311 273v20M393.4 260.5l9-2.5v10l-9-2.5zM4 280.7h148.9M4 287h148.9"/>
<path d="M84 287v6M118.4 287v6M270.4 287.3h1.3M270.4 286h1.3M271 285.3v1.3"/>
<circle cx="118.9" cy="37.1" r="1.44"/>
<circle cx="118.9" cy="37.1" r="1.49"/>
<circle cx="129.3" cy="30.6" r=".84"/>
<circle cx="141.7" cy="30.8" r=".83"/>
<circle cx="141.8" cy="30.8" r="1.01"/>
<circle cx="146.7" cy="30.8" r="1.68"/>
<circle cx="146.8" cy="30.8" r="1.74"/>
<circle cx="151.7" cy="30.8" r=".74"/>
<circle cx="151.7" cy="30.8" r=".9"/>
<circle cx="156.7" cy="30.8" r="1.74"/>
<circle cx="156.8" cy="30.8" r="1.68"/>
<circle cx="161.7" cy="30.8" r=".83"/>
<circle cx="161.8" cy="30.8" r="1.01"/>
<circle cx="179.2" cy="30.6" r=".84"/>
<circle cx="249.9" cy="30.6" r=".84"/>
<circle cx="287.4" cy="30.6" r=".84"/>
<circle cx="305.4" cy="37.1" r="1.43"/>
<circle cx="305.4" cy="37.1" r="1.5"/>
<circle cx="118.9" cy="42.1" r="1.49"/>
<circle cx="118.9" cy="42.1" r="1.43"/>
<circle cx="129.3" cy="48.6" r=".85"/>
<circle cx="141.7" cy="48.3" r=".83"/>
<circle cx="141.8" cy="48.3" r="1.01"/>
<circle cx="146.7" cy="48.4" r="1.69"/>
<circle cx="146.8" cy="48.3" r="1.74"/>
<circle cx="149.5" cy="54.4" r="1.3"/>
<circle cx="149.5" cy="54.4" r="1.35"/>
<circle cx="151.7" cy="48.3" r=".9"/>
<circle cx="151.7" cy="48.3" r=".74"/>
<circle cx="153" cy="54.4" r="1.29"/>
<circle cx="153" cy="54.4" r="1.36"/>
<circle cx="156.7" cy="48.3" r="1.74"/>
<circle cx="156.8" cy="48.3" r="1.68"/>
<circle cx="161.7" cy="48.3" r=".83"/>
<circle cx="161.8" cy="48.3" r="1.01"/>
<circle cx="167" cy="59.8" r="1.15"/>
<circle cx="179.3" cy="48.6" r=".85"/>
<circle cx="249.9" cy="48.6" r=".85"/>
<circle cx="285.6" cy="54.4" r="1.3"/>
<circle cx="285.6" cy="54.4" r="1.35"/>
<circle cx="305.4" cy="42.1" r="1.43"/>
<circle cx="305.4" cy="42.1" r="1.5"/>
<circle cx="119.2" cy="95.8" r="1.42"/>
<circle cx="119.3" cy="95.8" r="1.5"/>
<circle cx="138.2" cy="90.4" r="1.35"/>
<circle cx="138.3" cy="90.4" r="1.5"/>
<circle cx="138.3" cy="90.4" r="1.3"/>
<circle cx="148.2" cy="86.2" r=".49"/>
<circle cx="148.2" cy="86.2" r=".84"/>
<circle cx="148.3" cy="86.2" r=".75"/>
<circle cx="150.5" cy="85.8" r="1.09"/>
<circle cx="150.5" cy="85.9" r="1.15"/>
<circle cx="153" cy="85.9" r="1.1"/>
<circle cx="153" cy="85.9" r="1.16"/>
<circle cx="164.2" cy="90.4" r="1.5"/>
<circle cx="164.3" cy="90.4" r="1.35"/>
<circle cx="164.3" cy="90.4" r="1.31"/>
<circle cx="274.4" cy="90.4" r="1.31"/>
<circle cx="274.4" cy="90.4" r="1.51"/>
<circle cx="274.4" cy="90.4" r="1.35"/>
<circle cx="285.4" cy="90.4" r="1.31"/>
<circle cx="285.4" cy="90.4" r="1.51"/>
<circle cx="285.4" cy="90.4" r="1.35"/>
<circle cx="304.9" cy="95.9" r="1.43"/>
<circle cx="304.9" cy="95.8" r="1.51"/>
<circle cx="355.8" cy="100.3" r="1.52"/>
<circle cx="355.8" cy="100.3" r="1.37"/>
<circle cx="355.8" cy="105.8" r="1.37"/>
<circle cx="355.8" cy="105.8" r="1.51"/>
<circle cx="355.8" cy="105.8" r="1.32"/>
<circle cx="355.8" cy="100.3" r="1.32"/>
<circle cx="359.2" cy="117.6" r="1.51"/>
<circle cx="372.3" cy="105.8" r="1.32"/>
<circle cx="372.3" cy="100.3" r="1.32"/>
<circle cx="372.3" cy="100.3" r="1.52"/>
<circle cx="372.3" cy="100.3" r="1.37"/>
<circle cx="372.3" cy="105.8" r="1.37"/>
<circle cx="372.3" cy="105.8" r="1.51"/>
<circle cx="372.8" cy="131.2" r="1.49"/>
<circle cx="129.3" cy="175.6" r=".99"/>
<circle cx="129.3" cy="166.6" r=".85"/>
<circle cx="138" cy="160.8" r=".62"/>
<circle cx="149.5" cy="160.8" r=".62"/>
<circle cx="153" cy="160.8" r=".61"/>
<circle cx="164.5" cy="160.8" r=".61"/>
<circle cx="179.2" cy="175.6" r=".99"/>
<circle cx="179.2" cy="166.6" r=".85"/>
<circle cx="249.9" cy="166.6" r=".85"/>
<circle cx="274.1" cy="160.8" r=".62"/>
<circle cx="285.6" cy="160.8" r=".62"/>
<circle cx="287.1" cy="175.6" r="3.7"/>
<circle cx="287.4" cy="166.6" r=".85"/>
<circle cx="129.3" cy="184.6" r=".85"/>
<circle cx="150.2" cy="190.5" r="1.15"/>
<circle cx="179.2" cy="184.6" r=".85"/>
<circle cx="249.9" cy="184.6" r=".85"/>
<circle cx="287.4" cy="184.6" r=".85"/>
<circle cx="297.1" cy="199.2" r="1.14"/>
</g>
<path d="M412.4 262.3a2.5 2.5 0 0 0-4.1-1.1 2.5 2.5 0 0 0 1 4.2 2.5 2.5 0 0 0 3.2-2.9l-.1-.2" fill="none" stroke="#000" stroke-width=".3" stroke-dasharray="30.5 1.3 1.3 1.3" stroke-dashoffset="24.5" stroke-linecap="butt"/>
<path d="M414.8 261.5a5 5 0 0 0-8.3-2 5 5 0 0 0 2.2 8.3 5 5 0 0 0 6.2-6l-.1-.3" fill="none" stroke="#000" stroke-width=".3" stroke-dasharray="30.5 1.3 1.3 1.3" stroke-dashoffset="16.7" stroke-linecap="butt"/>
<g fill="none" stroke="#000" stroke-width=".3" stroke-dasharray="6.3 1.3 1.3 1.3 5.1">
<path d="M196.8 25.4l2 5.1M198.8 30.5l-4 4M206.8 25.4l2 5.1M208.8 30.5l-4 4M194.8 48.7l2 5M198.8 44.7l-4 4M204.8 48.7l2 5M208.8 44.7l-4 4M196.8 84.8l2 4.8M198.8 89.6l-4 4M206.8 84.8l2 4.8M208.8 89.6l-4 4"/>
<path d="M194.8 107.2l2 4.8M198.8 103.2l-4 4M204.8 107.2l2 4.8M208.8 103.2l-4 4M196.8 161.4l2 5.1M198.8 166.5l-4 4M206.8 161.4l2 5.1M208.8 166.5l-4 4M194.8 184.7l2 5.1M198.8 180.7l-4 4M204.8 184.7l2 5.1M208.8 180.7l-4 4"/>
</g>
<path d="M194.8 34.5l4 10.2M204.8 34.5l4 10.2M194.8 170.5l4 10.2M204.8 170.5l4 10.2" fill="none" stroke="#000" stroke-width=".3" stroke-dasharray="6.3 1.3 1.3 1.3 5.1" stroke-dashoffset="5.3"/>
<path d="M194.8 93.6l4 9.6M204.8 93.6l4 9.6" fill="none" stroke="#000" stroke-width=".3" stroke-dasharray="6.3 1.3 1.3 1.3 5.1" stroke-dashoffset="5.6"/>
<path d="M286.1 175.6h-1M287.4 176.9v1M287.4 174.4v-1M288.6 175.6h1" fill="none" stroke="#000" stroke-width=".3" stroke-dasharray="30.5 1.3 1.3 1.3"/>
<path d="M364.1 96.2v6.5" fill="none" stroke="#000" stroke-width=".3" stroke-dasharray="30.5 1.3 1.3 1.3" stroke-dashoffset="29.1"/>
<path d="M410 255.7v14.9" fill="none" stroke="#000" stroke-width=".3" stroke-dasharray="30.5 1.3 1.3 1.3" stroke-dashoffset="25"/>
<path d="M403.4 263l12.6-.1" fill="none" stroke="#000" stroke-width=".3" stroke-dasharray="30.5 1.3 1.3 1.3" stroke-dashoffset="26.1"/>
<path d="M216 248v5" fill="none" stroke="#000" stroke-width=".3" stroke-dasharray="30.5 1.3 1.3 1.3" stroke-dashoffset="29.9"/>
<path d="M124.3 48.3v-17.5M151.8 48.3v-17.5M272.4 48.3v-17.5M299.9 48.3v-17.5" fill="none" stroke="#f00" stroke-width=".3" stroke-dasharray="30.5 1.3 1.3 1.3" stroke-dashoffset="23.6"/>
<g fill="#000">
<path d="M352.4 107.5l.4-.3 .4 1z"/>
<path d="M173.2 23.1l1 .3-1 .2zM129.3 23.4l.9-.3v.5zM311.4 24.3l1 .3-1 .2zM299.9 24.6l1-.3v.5zM271.4 16.1l1 .3-1 .2zM151.8 16.4l1-.3v.5zM311.4 156l1 .2-1 .3zM287.4 156.2l1-.2v.5zM374.1 113.1l.9 .2-.9 .3zM364 113.3l1.1-.2v.5z"/>
<path d="M353.3 79.3l1-.2v.5zM373.8 79.1l1 .2-1 .3z"/>
<path d="M88.3 86.4l.3 .9h-.5zM88.1 137.8h.5l-.3 1zM167.3 30.8l.3 1.1h-.5zM167.1 47.3h.5l-.3 1zM324 164.6l.2 1h-.5zM323.7 185.6h.5l-.2 1zM380.1 82.8l.2 1.1h-.5zM379.8 107.8h.5l-.2 1z"/>
<path d="M93.7 80l1.1-.2v.5zM311.4 79.8l1 .2-1 .3zM141.5 49.3l-.5 .9 .5 .1zM141.7 27.2l1-.3v.5zM160.8 26.9l.9 .3-.9 .2zM152 49.2v1l.5-.1zM92.7 23.1l1 .3-1 .2zM124.2 23.4l1-.3v.5zM93.7 16.4l1.1-.3v.5zM150.7 16.1l1.1 .3-1.1 .2zM129.3 198.3l.9-.3v.5zM178.3 198l.9 .3-.9 .2zM179.2 198.3l1-.3v.5zM286.4 198l1 .3-1 .2zM129.8 176.5l.2 1 .5-.3zM287.8 185.4l.2 1 .4-.2zM93.7 156.2l1.1-.2v.5zM128.2 156l1.1 .2-1.1 .3zM93.7 198.3l1.1-.3v.5zM128.2 198l1.1 .3-1.1 .2zM353.2 113.3l1-.2v.5zM363 113.1l1 .2-1 .3z"/>
<path d="M129.3 156.2l.9-.2v.5zM248.9 156l1 .2-1 .3z"/>
<path d="M249.9 156.2l1-.2v.5zM286.4 156l1 .2-1 .3z"/>
<path d="M317 166.6l.2 1h-.5zM316.7 183.6h.5l-.2 1z"/>
<path d="M360.7 191l.2 .9h-.5zM360.4 197.9h.5l-.2 1z"/>
<path d="M369.6 188.9l1-.3v.5zM366.6 188.6l1 .3-1 .2z"/>
</g>
<path d="M353.2 107.8v.5" fill="none" stroke="#f00" stroke-width=".3"/>
<g font-size="6.3">
<text x="282.1" y="250.3">名称</text>
<text x="347.1" y="250.3">图号</text>
<text x="282.1" y="260.3">材质</text>
<text x="347.1" y="260.3">质量</text>
<text x="383.3" y="262.1">视</text>
<text x="383.3" y="270">图</text>
<text x="282.1" y="270.3">版次</text>
<text x="347.1" y="270.3">比例</text>
</g>
<g font-size="4.9">
<text x="4.9" y="230.5">注意：1.行走平行度（正面+侧面），450行程内，≤±0.03mm，1000行程内，≤±0.05mm。</text>
<text x="13.6" y="236.4">2.本体形变，450行程内，≤±0.03mm，1000行程内，≤±0.05mm。</text>
<text x="16.9" y="245.5">型号规格</text>
<text x="78.9" y="245.5">GTH4-400-BM-M05-C4</text>
<text x="10.7" y="253.5">螺杆规格/型号</text>
<text x="61.8" y="253.5">1002</text>
<text x="96.3" y="253.5">1005</text>
<text x="16.9" y="259.5">有效行程</text>
<text x="97.5" y="259.5">400</text>
<text x="16.9" y="265.5">精度等级</text>
<text x="98.7" y="265.5">C7</text>
<text x="16.9" y="272">马达容量</text>
<text x="87.6" y="272">50W(无刹车)</text>
<text x="11.9" y="279.1">重复定位精度</text>
<text x="97.7" y="279.1">0.02</text>
<text x="4.5" y="285.9">感应开关方式及数量</text>
<text x="81.4" y="285.9">外挂型三只（C4）</text>
<text x="11.9" y="292.1">建议最快速度</text>
<text x="58.1" y="292.1">100MM/S</text>
<text x="92.5" y="292.1">250MM/S</text>
<text x="127" y="292">500MM/S</text>
</g>
<g font-size="4.2">
<text x="301.9" y="249.5">GTH4-400-BM-M05-C4</text>
<text x="259" y="267">2022/9/24</text>
</g>
<g font-size="4.1">
<text x="100.8" y="15.8">116 滑台原点</text>
<text x="199" y="15.8">400 有效行程</text>
<text x="95.5" y="22.8">61</text>
<text x="102" y="22.8">1 滑台极限位置</text>
<text x="153.6" y="22.8">90</text>
<text x="315.8" y="24">25</text>
<text x="324.4" y="24">1 滑台极限位置</text>
<text x="153.6" y="26.6">40</text>
<text x="166.8" y="27.4" transform="rotate(-90 166.8 27.4)">35</text>
<text x="112.7" y="61.2">4 x M4</text>
<text x="130.7" y="61.3">9.5</text>
<text x="156.8" y="61.3">2 x</text>
<text x="170.2" y="61.3">3 H7</text>
<text x="186.2" y="61.3">4.5</text>
<text x="202.3" y="79.4">596</text>
<text x="362" y="78.7">43</text>
<text x="379.5" y="96.7" transform="rotate(-90 379.5 96.7)">52</text>
<text x="337.2" y="102.6">基准面</text>
<text x="339.5" y="112.7">21.70</text>
<text x="380" y="112.7">22</text>
<text x="87.8" y="115.2" transform="rotate(-90 87.8 115.2)">105</text>
<text x="107.6" y="155.6">71</text>
<text x="176.3" y="155.6">4*100</text>
<text x="269.4" y="155.6">75</text>
<text x="297.6" y="155.6">50</text>
<text x="365.7" y="167.8">II</text>
<text x="362.7" y="173">2 : 1</text>
<text x="291.8" y="177.2">II</text>
<text x="316.4" y="176.2" transform="rotate(-90 316.4 176.2)">36</text>
<text x="323.4" y="176.2" transform="rotate(-90 323.4 176.2)">44</text>
<text x="140.1" y="192">2 x</text>
<text x="153.4" y="192">4 H7</text>
<text x="169.4" y="192">4</text>
<text x="356.1" y="190.1" transform="rotate(-90 356.1 190.1)">+0.012</text>
<text x="360.1" y="188.1" transform="rotate(-90 360.1 188.1)">0</text>
<text x="372.7" y="188.3">1</text>
<text x="107.6" y="197.7">71</text>
<text x="149.8" y="197.7">100</text>
<text x="238.2" y="197.7">375</text>
<text x="294.2" y="195.7">12 x M4</text>
<text x="315.5" y="195.7">10</text>
<text x="360.1" y="194.2" transform="rotate(-90 360.1 194.2)">4</text>
<text x="300.3" y="200.7">3.40 贯穿</text>
<text x="221.3" y="247.4">1</text>
<text x="131.6" y="253.2">1010</text>
<text x="218.2" y="257.4">序号</text>
<text x="221.3" y="252.4">2</text>
<text x="230.7" y="257.4">修 订 版 次</text>
<text x="255.9" y="257.4">设计变更编号</text>
<text x="225" y="262.4">设</text>
<text x="238.8" y="262.4">计</text>
<text x="252.5" y="262.4">变</text>
<text x="266.2" y="262.4">更</text>
<text x="218.4" y="267.4">设 计</text>
<text x="367.9" y="269.9">1:2</text>
<text x="218.4" y="272.4">校 核</text>
<text x="218.4" y="277.4">批 准</text>
<text x="218.9" y="282.9">技术要求：</text>
<text x="229.2" y="287.4">1、未标注公差全部 0.1</text>
<text x="229.1" y="291.9">2、未标注倒角全部C0.3</text>
</g>
</svg>
